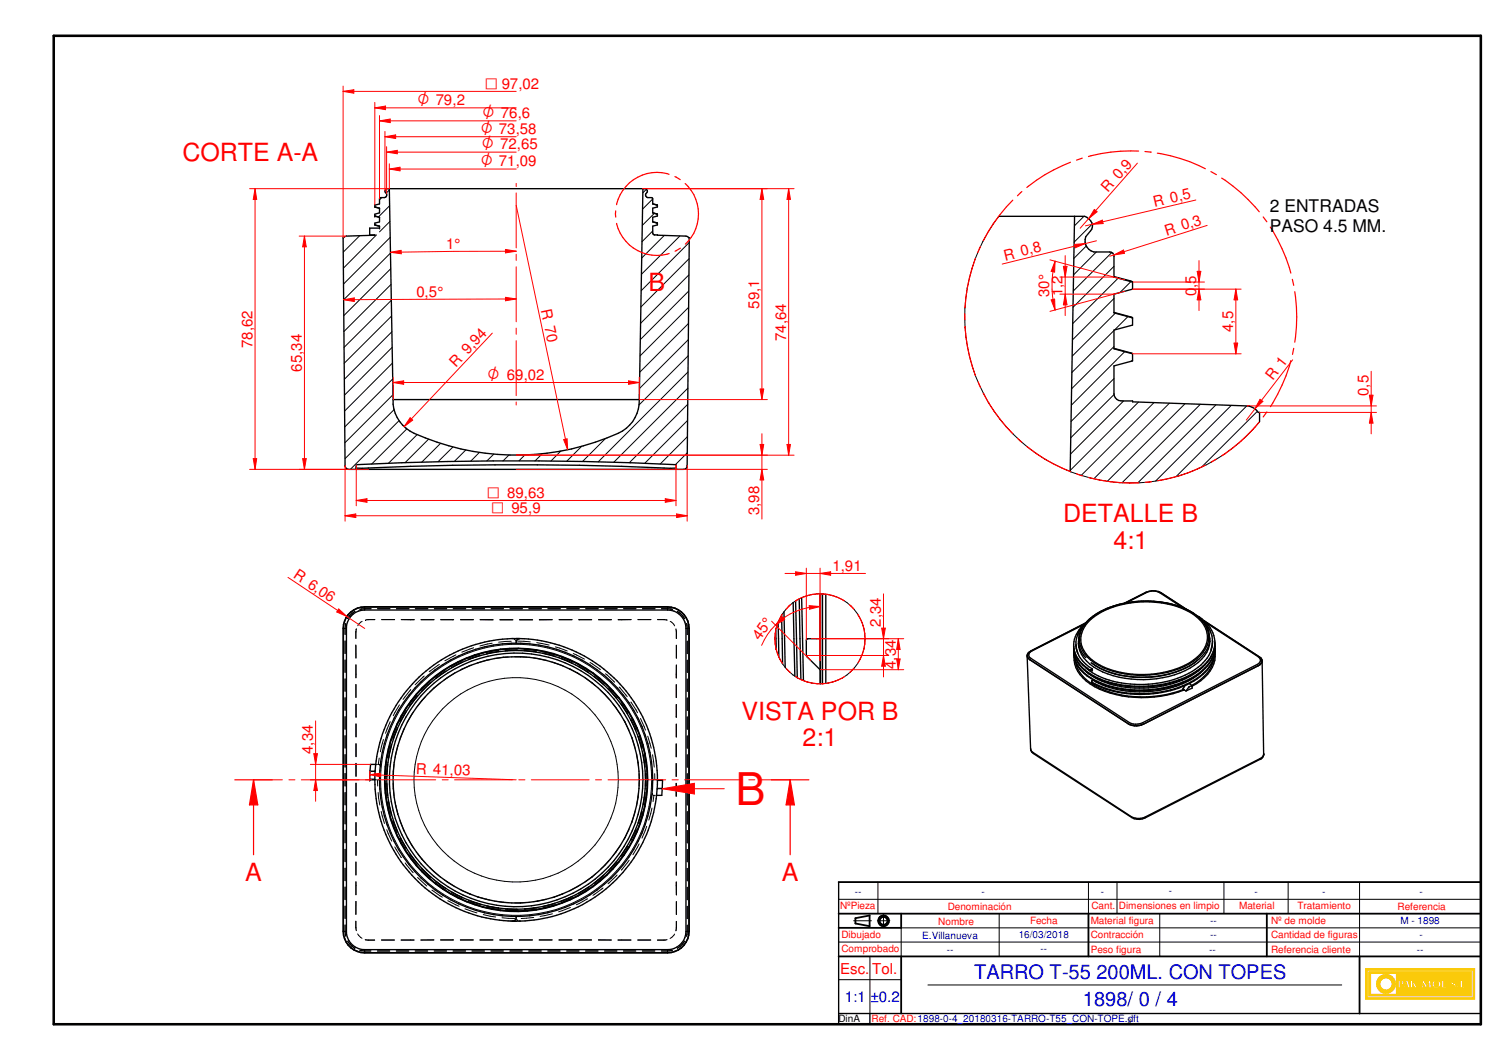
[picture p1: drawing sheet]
<svg xmlns="http://www.w3.org/2000/svg" width="420mm" height="297mm" viewBox="0 0 420 297" stroke-linecap="round" stroke-linejoin="round" font-family="sans-serif">
<path d="M15.1 10h400v277h-400z" fill="none" stroke="#000" stroke-width=".72"/>
<g fill="none" stroke="#000" stroke-width=".51">
<path d="M235.1 256h180M239.8 257.3v1.5M243.7 256.5v3M355.1 256v12M235.1 268h180M235.1 260h17.5M381.1 268v16"/>
<circle cx="247.7" cy="258" r="1.51"/>
<circle cx="247.7" cy="258.1" r="1.12"/>
</g>
<path d="M235.1 247.2v39.8h180v-39.8M235.1 284h180M243.8 284v3" fill="none" stroke="#000" stroke-width=".38"/>
<g fill="none" stroke="#000" stroke-width=".28">
<path d="M235.1 252h180M239.3 258h5M245.9 258h3.5M246.1 247.2v8.8M247.6 256.3v3.5M280.1 256v12M313.1 247.2v8.8M325.1 256v12M343.1 247.2v8.8M361 247.2v8.8M381.1 247.2v20.8M235.1 274.5h17.5"/>
<path d="M235.1 264h180M252.6 260v8M260.1 276h116"/>
</g>
<g fill="#faca0a">
<path d="M382.8 271.4v8.6h30.5v-8.6zM383.2 271.9h29.7v7.7h-29.7z" fill-rule="evenodd"/>
<path d="M383.7 272.3v6.8h28.7v-6.8zM408.2 276.5a.3 .3 0 0 1 .6 0 .3 .3 0 0 1-.6 0zM409.3 274.7h.6v1.9h.8v.2h-1.4zM411 276.4l.3-.1 .1 .4-.4 .1zM384.2 272.8h7.2v5.8h-7.2zM391.9 274.7h.9a.67 .67 0 0 1 .7 .9 .67 .67 0 0 1-1 .4v.8h-.6zM394.1 274.7h.5l.6 2.1h-.6l-.1-.4h-.6l-.2 .4h-.2zM395.3 274.7h.6v1l.8-1h.2l-.5 .7 .8 1.4h-.7l-.4-.9-.2 .9h-.6zM397.3 275.6h.7v.2h-.7zM398.8 274.7h.3l.7 1.4 .8-1.4h.3l.3 2.1h-.7v-1.3l-.7 1.3h-.2l-.7-1.2v1.2h-.5zM401.6 275.2a1.22 1.22 0 0 1 1.8-.3 1.22 1.22 0 0 1 0 1.8 1.22 1.22 0 0 1-1.8-.3l-.2-.4zM404.1 274.7h.6v1.9h.8v.2h-1.4zM406.7 275a.74 .74 0 0 1 .8-.3 .74 .74 0 0 1 .5 .6l-.2 .1a.37 .37 0 0 0-.3-.5 .37 .37 0 0 0-.4 .4l.3 .1a.73 .73 0 0 1 .7 .8 .73 .73 0 0 1-.8 .7 .73 .73 0 0 1-.7-.8h.3a.37 .37 0 0 0 .2 .5 .37 .37 0 0 0 .5-.3l-.2-.2a.75 .75 0 0 1-.7-1.1z" fill-rule="evenodd"/>
</g>
<g fill="none" stroke="#faca0a" stroke-width=".28">
<path d="M391.9 274.7h.9a.6 .6 0 0 1 .7 .5 .6 .6 0 0 1-.6 .7l-.4 .1v.8h-.6zM392.7 276h.1M394.1 274.7h.5l.6 2.1h-.6l-.1-.4h-.6l-.2 .4h-.2zM395.3 274.7h.6v1l.8-1h.2l-.5 .7 .8 1.4h-.7l-.4-.9-.2 .9h-.6zM398.8 274.7h.3l.7 1.4 .8-1.4h.3l.3 2.1h-.7v-1.3l-.7 1.3h-.2l-.7-1.2v1.2h-.5zM406.9 276.3h.1M406.9 276.2v-.1h-.3a.73 .73 0 0 0 .5 .7 .73 .73 0 0 0 .8-.2M406.9 276.3l.1 .3h.3M407.3 276.6h.1M407.4 274.7h.1M407.4 275.4l-.3-.1a.37 .37 0 0 1 .4-.4 .37 .37 0 0 1 .3 .5l.2-.1v-.2a.73 .73 0 0 0-.8-.4 .73 .73 0 0 0-.6 .6l.2 .5 .9 .6M407.4 275.5h.1"/>
<path d="M407.4 275.5a.72 .72 0 0 1 .6 .4 .72 .72 0 0 1-.1 .7M407.7 276.4h.1M407.7 276.4l-.4 .2M407.9 276.6h.1"/>
<circle cx="402.7" cy="275.8" r="1.17"/>
</g>
<path d="M386.4 274.1a2.68 2.68 0 0 1 2.9-.9 2.68 2.68 0 0 1 1.8 2.4h-.9a1.72 1.72 0 0 0-2.6-1.4 1.72 1.72 0 0 0 0 3 1.72 1.72 0 0 0 2.6-1.4h.9a2.66 2.66 0 0 1-3.5 2.4 2.66 2.66 0 0 1-1.2-4.1z" fill-rule="evenodd" fill="#faca0a"/>
<path d="M386.6 273.9a2.68 2.68 0 0 1 2.8-.7 2.68 2.68 0 0 1 1.7 2.4h-.9a1.74 1.74 0 0 0-2.6-1.4 1.74 1.74 0 0 0 0 3 1.74 1.74 0 0 0 2.6-1.4h.9a2.66 2.66 0 0 1-3.7 2.3 2.66 2.66 0 0 1-.8-4.2z" fill="none" stroke="#faca0a" stroke-width=".28"/>
<path d="M392.5 275a.41 .41 0 0 1 .4 .4 .41 .41 0 0 1-.4 .4z" fill-rule="evenodd" fill="#faca0a"/>
<path d="M392.5 275a.41 .41 0 0 1 .4 .4 .41 .41 0 0 1-.4 .4z" fill="none" stroke="#faca0a" stroke-width=".28"/>
<path d="M394.2 275.3l.2 .8h-.5z" fill="#faca0a"/>
<path d="M394.2 275.3l.2 .8h-.5z" fill="none" stroke="#faca0a" stroke-width=".28"/>
<path d="M402.2 275.2a.76 .76 0 0 1 1 .1 .76 .76 0 0 1-.2 1.1 .61 .61 0 0 1-.7 .2 .61 .61 0 0 1-.3-.8z" fill-rule="evenodd" fill="#faca0a"/>
<path d="M382.8 271.4h30.5v8.6h-30.5zM383.2 271.9h29.7v7.7h-29.7zM383.7 272.3h28.7v6.8h-28.7zM384.2 272.8h7.2v5.8h-7.2zM397.3 275.6h.7v.2h-.7zM402.3 275a.79 .79 0 0 1 .9 .8 .79 .79 0 0 1-.9 .8 1.04 1.04 0 0 1 0-1.6zM404.1 274.7h.6v1.9h.8v.2h-1.4zM408.3 276.4a.27 .27 0 0 1 .4 0 .27 .27 0 0 1-.2 .4zM409.3 274.7h.6v1.9h.8v.2h-1.4zM411 276.4l.3-.1 .1 .4-.4 .1z" fill="none" stroke="#faca0a" stroke-width=".28"/>
<path d="M235.1 247.2h180M239.8 258.8l3.9 .7M243.7 256.5l-3.9 .8M252.6 256v4M305.1 256v12M252.6 268v16" fill="none" stroke="#000" stroke-width=".51"/>
<g fill="none" stroke="#000" stroke-width=".28">
<path d="M96.3 176.1h.8M96.7 179.6v3.5M96.8 175.1l-.1 2.7M96.9 174.8l-.1 .3M96.9 174.7l-.1 .4M98 172.6l1.5-1.3zM98 172.6l-.6 .8M99.8 176.9l-.1 2M99.8 176.4v.2M99.9 176.2l-.1 2.7M101.5 174.1l-1.2 1.2M102.2 170.6h1.8"/>
<path d="M102.2 170.1v.8M102.9 173.6l-.1 .1M103.1 173.6h2M103.2 173.7h-.8M104 170.6l-3.1 .2 .4-.2M105.8 170.6h3.5M107 173.6h3.6M111.1 170.6h3.5M116.1 173.6h-3.6l3.6 .1M116.4 170.6h3.5M118 173.6h3.7M118 173.7h3.7"/>
<path d="M121.7 170.6h3.5M123.5 173.6h3.7M123.5 173.7h3.7M127 170.6h3.5M129.1 173.6h3.6M129.1 173.7h3.6M132.3 170.6h3.5M134.6 173.6h3.6M134.6 173.7h3.6M137.7 170.6h3.4M140.1 173.6h3.7M140.1 173.7h3.7"/>
<path d="M142.9 170.6h3.5M143.3 179.7l-3.5 .3M143.8 178.9l.2 .1M144.3 179.2l.3 .3M144.6 179.7l.1 .3M145.1 179.7l3.5 .2M145.5 178.9h.2M145.6 173.6h3.7M145.6 173.7h3.7M145.8 178.9h.3M146.3 179h.1M148.2 170.6h3.6"/>
<path d="M151.2 173.6h3.6M153.6 170.6h3.4M154.8 173.7h-3.6M156.7 173.6h3.6M156.7 173.7h3.6M158.9 170.6h3.4M162.2 173.6h3.7M162.2 173.7h3.7M164.2 170.6h3.5M167.8 173.6h3.6M167.8 173.7h3.6M169.5 170.6h3.5"/>
<path d="M173.3 173.6h3.6l-3.6 .1M174.8 170.6h3.5M178.8 173.6h3.6M180.1 170.6h3.5M184.3 173.6h2M185.4 170.6l3.1 .2M186.1 173.7l.9 .1M186.6 173.7h.2M187.1 170.1v.8M187.9 174.1l.9 .8 .3 .5M189.5 176.2l.1 2.7M189.6 176.7v.1"/>
<path d="M189.6 177v1.9M189.9 171.3l.8 .6 1.2 1.5M192.3 176.1h.8M192.4 174.7l.2 1.4zM192.6 176.1v1.7M192.6 179.7v3.5M96.7 185v3.4M96.7 190.2v3.5M96.7 195.5v3.6M99.7 180.8v3.6M99.7 186.3v3.6M99.7 191.8v3.7"/>
<path d="M99.7 197.4v3.6M99.8 180.8v3.6M99.8 186.3v3.6M99.8 191.8v3.7M99.9 197.4v3.6M112 197.5l-1.8 3.1M113.6 199.1l-1.7 3.1M113.7 199.7l.2-.4-1.7 3.1M115.1 193.3l-2.1 2.7M115.9 199.4l-1.7 3M116.8 194.8l-2.2 2.8M117 195l-2.1 2.8"/>
<path d="M117.1 195l-2.2 2.8M118.9 189.4l-2.5 2.5M119.2 195.3l-2.2 2.7M119.9 192l-1.7 1.6M119.9 192l-1.6 1.7M120.5 191l-2.5 2.4M120.8 191.2l-.9 .8M123 191.6l-2.6 2.4M123.1 186.2l-2.8 2.1M124.8 187.7l-2.9 2.1M125 188l-2.9 2.1 2.9-2M127.4 188.6l-3 2"/>
<path d="M127.8 183.5l-3.1 1.7M129.5 185.2l-3.1 1.6M129.6 185.5l-3.1 1.6M129.7 185.5l-3.1 1.7M131.3 184.8l3.3-1.2-3.3 1.2M132.2 186.4l-3.2 1.4M132.7 181.5l-3.3 1.3M134.5 183.3l-3.3 1.2M137.2 184.9l-3.4 .9M138 180.3l-3.5 .7M139.7 182.2l-3.4 .7M139.7 182.5l-3.4 .8"/>
<path d="M139.7 182.6l-2.4 .4M142.2 182.3l2.9-.1-3.5 .2M142.4 184.1l-3.4 .4M144.2 184l3.5 .1M145.1 181.9l-3.5 .1M146.9 181.9l3.5 .4M146.9 182.3l3.5 .4-3.5-.4M149.5 184.4l3.4 .6M150.4 180.1l3.5 .7M152.1 183l2.4 .6M152.2 182.7l3.4 .9M154.5 183.6l1 .3"/>
<path d="M154.7 185.5l3.2 1.2M155.6 181.3l3.4 1.1M157.2 184.4l3.2 1.4M157.2 184.5l3.2 1.4M157.3 184.1l3.3 1.4M159.6 187.4l3 1.7M160.7 183.1l3.1 1.6M162 186.6l3 1.9M162.2 186.4l3 1.8M164.2 190.1l2.7 2.1M165.4 185.6l2.9 2.1M166.7 189.3l2.7 2.2"/>
<path d="M168.3 193.4l2.4 2.5M169.2 191.8l-2.7-2.3 2.7 2.3M169.7 188.8l2.6 2.4M170.5 193l2.3 2.6M170.7 192.8l2.4 2.6M171.2 193.8l1.6 1.9M171.8 197.3l2.1 2.8M173.6 192.5l2.2 2.7M173.9 197.1l1.9 2.9M173.9 197.1l2 2.8M174.2 196.8l2 3M176.9 196.7l1.8 3"/>
<path d="M189.5 191.9v3.6M189.5 197.4v3.6M189.6 180.8v3.6M189.6 186.4l-.1 3.6M189.6 186.4v3.6M189.6 191.9v3.6M189.6 197.4v3.6M192.6 185v3.5M192.6 190.3v3.5M192.6 195.6v3.5M96.7 200.8v3.5M96.7 206.2v3.4"/>
<path d="M96.7 211.5v3.5M96.7 216.7v3.6M99.7 202.9v3.6M99.7 208.4v3.6M99.7 213.9v3.7M99.7 219.5v3.6M99.9 202.9v3.6M99.9 208.4v3.6M99.9 213.9v3.7M99.9 219.5v3.6M103.6 218.3h1.5M103.7 216.2h1.4"/>
<path d="M103.7 216.1h1.5M105.1 218.5h.4M105.3 214.2h.3M105.8 218.5l.1 1.8M105.8 214.2h.4M106 218.5h.4M106.3 212.4l-.3 1.8M106.3 214.2l.1 .1M106.5 214.5v.1M107.5 207.2l-.9 3.5M108.1 219.5l.2 3.5M108.3 214.1l-.2 3.5"/>
<path d="M108.4 219.5v1.5M108.4 216.1v1.5M108.4 219.5l.1 1.5M108.5 216.1l-.1 1.5M108.6 214.2l-.2 1.9M108.7 214.2l-.2 1.9M109.2 211.2l-.2 1.2M109.3 208.9l-.7 3.4M109.4 202.2l-1.3 3.3M109.7 209l-.8 3.4M110.2 219.5l.2 3.4M110.4 214.2l-.2 3.4"/>
<path d="M111.1 203.8l-1.3 3.3M111.4 204l-1.2 3.2M111.5 204l-1.3 3.3M111.5 209l-.8 3.4M112.4 201.8l-.2 .5M113.4 204l-1.4 3.3M174.8 201.7l1.5 3.1M176.7 201.5l1.5 3.2M176.8 201.5l1.5 3.2M177 206.5l1 3.3M177.1 201.4l1.5 3.2M178.5 211.5l.5 3.5"/>
<path d="M178.8 206.4l1 3.4M178.9 206.4l1 3.3M179.1 216.8v3.5M179.2 206.3l1 3.4M179.5 201.3l1.4 3.3M180.2 211.5l.6 3.5M180.3 211.5l.5 3.5M180.6 211.5l.5 3.4M180.9 216.8v3.5M180.9 216.7v3.6M181.3 216.7v3.6M181.6 206.3l.9 3.4"/>
<path d="M182.9 211.5l.5 3.5M183 218.5h.4M183.5 216.8v1.7M183.8 218.5h.5M184.3 218.7h1.4M189.5 208.4v3.7M189.5 214v3.6M189.5 219.5v3.6M189.5 202.9v3.6M189.6 202.9v3.6M189.6 208.4v3.7M189.6 214v3.6"/>
<path d="M189.6 219.5v3.6M192.6 200.9v3.5M192.6 206.2v3.5M192.6 211.5v3.5M192.6 216.8v3.5M96.7 222.1v3.5M96.7 227.4v3.5M96.7 232.7v3.5M96.7 238v3.5M99.7 225v3.6M99.7 230.5v3.6M99.7 236.1v3.6"/>
<path d="M99.9 225v3.6M99.9 230.5v3.6M99.9 236.1v3.6M106 222.1l.5 3.5M106.8 227.4l1 3.4M108.4 232.5l1.4 3.2M108.4 221l.2 1.9M108.5 221l.2 1.9M108.6 224.8l.7 3.4M108.9 224.7l.7 3.4M109 224.7l.7 3.4M109.9 230l1.2 3.3"/>
<path d="M110.2 229.9l1.2 3.2M110.2 229.9l1.3 3.2M110.6 237.3l1.9 3M110.7 224.7l.8 3.3M111.9 234.9l1.7 3.1M112.1 229.8l1.3 3.2M112.2 234.8l.2 .4M112.3 234.7l1.6 3.1M113.7 237.4l.3 .4M114.2 234.7l1.7 3M114.6 239.5l2.2 2.8M114.9 239.4l2.1 2.7"/>
<path d="M115 239.3l2.1 2.8M117 239.1l2.2 2.7M173.9 236.9l-2 2.9M175.8 237l-1.9 2.9M175.9 237.1l-1.9 2.9M176.2 237.2l-2 3M176.3 232.2l-1.5 3.2M178 233l-1.3 2.5M178 233l-1.2 2.5M178 227.2l-1 3.4M178.2 232.3l-.2 .7M178.3 232.3l-.3 .7"/>
<path d="M178.6 232.5l-1.5 3.1M178.8 230.6l1.1-3.3-1 3.3M179 222l-.5 3.5M179.1 236.5l-1.7 3M180.2 227.4l-1 3.4M180.8 222l-.6 3.5M180.8 222.1l-.5 3.4M181.1 222.1l-.5 3.5M181.3 231.6l-1.4 3.3M182.7 226.4l-.8 3.4M182.8 222.5v.1M183 222.8h.1"/>
<path d="M183.2 222.9h.3M183.3 222.9l-.3 1.7M183.8 222.9h.3M184.2 220.9h1.4M184.2 221h1.4M189.5 225v3.7M189.5 230.5v3.7M189.5 236.1v3.6M189.6 225v3.7M189.6 230.5v3.7M189.6 236.1v3.6M192.6 222.1v3.5"/>
<path d="M192.6 227.4v3.5M192.6 232.7v3.5M192.6 238v3.5M96.7 259.2l.2 3.1M96.7 243.3v3.5M96.7 248.6v3.5M96.7 253.9v3.5M99.7 241.6v3.6M99.7 247.1v3.6M99.7 252.6v3.6M99.7 258.1l.1 2M99.8 258.1l.1 2.7"/>
<path d="M99.8 241.6v3.6M99.8 247.1v3.6M99.8 252.6v3.6M113.6 241.8l2.2 2.8M117 245.9l2.6 2.4M118 243.7l2.6 2.4M118.3 243.5l1.6 1.5M119.9 245.1l.9 .8M119.9 245l.9 .8M120.5 243.1l2.6 2.3M121.1 249.4l2.9 2M122 247.3l2.8 2"/>
<path d="M122.2 247l2.8 2M124.5 246.5l2.9 1.9M125.5 252.4l3.2 1.6M126.4 250.3l3.1 1.6M128 250.7l-1.4-.7 3.1 1.5M129 249.3l3.2 1.4M130.3 254.7l3.4 1.1M131.2 252.6l3.3 1.1M131.3 252.3l3.4 1.1M133.9 251.3l3.3 .9M135.5 256.3l3.4 .7M136.3 254.2l3.5 .6"/>
<path d="M136.4 253.8l.9 .3M137.3 254l2.5 .5M139 252.6l3.5 .3M139.7 254.5h.1M140.7 257.2l3.6 .2M141.6 255.1l3.5 .1M141.6 254.7l3.5 .1M142.9 258.1h.2M143.2 258.1h.3M143.7 258.1h.1M144.7 257.1v.2M144.8 257.6l.3 .3"/>
<path d="M145.4 258.1h.1M146.9 254.7l3.5-.3-3.5 .4M147.7 252.9l-3.4 .1M149.6 257.1l-3.5 .3M150.4 254.7l-3.5 .4M153 252.1l-3.4 .6M154.8 256.1l-3.4 .7M155.5 253.1l-3.3 .9M155.6 253.2l-3.4 .9M155.6 253.5l-3.3 .9M158 250.4l-3.3 1.1M159.9 254.3l-3.3 1.2"/>
<path d="M160.5 251.2l-3.2 1.4M160.5 251.2l-3.2 1.3M160.6 251.5l-3.2 1.4M162.7 247.9l-3.1 1.7M163.6 249.6l-1.5 .8M164.7 251.9l-3.2 1.6M165 248.5l-1.5 1M165.1 248.6l-1.5 1M165.3 248.8l-3 1.9M166.5 247.5l2.7-2.2zM167 244.9l-2.8 2.1M169 248.8l-2.8 2.1"/>
<path d="M169.4 245.5l-2.7 2.3M170.7 241.2l-2.4 2.5M172.9 241.4l-2.4 2.6zM173 245.2l-2.6 2.4M173.1 241.6l-2.3 2.7M176.3 241l-2.1 2.8M189.5 241.6v3.6M189.5 247.1l.1 3.7M189.6 258.2l-.2 2.7M189.6 252.6v3.7M189.6 258.2v2M189.6 241.6v3.6"/>
<path d="M189.6 247.1v3.7M192.6 243.3v3.5M192.6 248.6v3.5M192.6 254v3.4M192.6 259.2v1.8M305.1 247.2v8.8M96.3 261h.8M97.4 263.7l.6 .8M98 264.5l1.5 1.2M98 264.5l1.5 1.3M99.8 260.3v.1M100.2 261.7l1.3 1.2"/>
<path d="M100.9 266.3l.4 .1M101.3 266.4l2.7 .1M102.2 266.1v.9M102.4 263.3l.8 .1M102.5 263.4h.2M103 263.4h2M105.8 266.5h3.5M106.9 263.4h3.7M111.1 266.5h3.5M112.4 263.4h3.7M116.4 266.5h3.5M118 263.4h3.6"/>
<path d="M121.6 263.4h-3.6M121.7 266.5h3.5M123.5 263.4h3.6M127 266.5h3.5M129 263.4h3.7M132.3 266.5h3.5M134.5 263.4h3.7M137.6 266.5h3.5M140.1 263.4h3.6M142.9 266.5h3.5M145.6 263.4h3.7M148.2 266.5h3.5"/>
<path d="M151.1 263.4h3.7M153.5 266.5h3.5M156.7 263.4h3.6M158.8 266.5h3.5M162.2 263.4h3.6M164.1 266.5h3.5M167.7 263.4h3.7M169.4 266.5h3.5M173.2 263.4h3.7M174.7 266.5h3.5M178.8 263.4h3.6M180 266.5h3.5"/>
<path d="M184.3 263.4h1.9M186.4 263.4h.2M187 263.3l-.9 .1M187.1 266.1v.9M188.5 266.3l-3.1 .2M189.1 261.7l-1.3 1.3M189.6 260.5l-.1 .2M191.3 264.5l-1.4 1.3M191.3 264.5l-.6 .7M191.9 263.7l-.6 .8M192.3 261h.8M192.6 261l-.2 1.4z"/>
<path d="M243.8 268v16M252.6 260h162.5"/>
<circle cx="144.7" cy="218.5" r="28.6"/>
<circle cx="144.7" cy="218.5" r="38"/>
<circle cx="144.7" cy="218.5" r="36.8"/>
</g>
<g fill="none" stroke="#000" stroke-width=".38">
<path d="M97.6 172.2a6.4 6.4 0 0 1 4.6-2.2h84.9a6.2 6.2 0 0 1 6.1 6.1v84.9a6.1 6.1 0 0 1-6.1 6h-84.9a6 6 0 0 1-6-6v-84.9a6.4 6.4 0 0 1 1.4-3.9zM97.7 172.3a6.2 6.2 0 0 1 4.5-2.2h84.9a5.9 5.9 0 0 1 6 6v84.9a6 6 0 0 1-6 6h-84.9a6 6 0 0 1-5.9-6v-84.9a6.2 6.2 0 0 1 1.4-3.8zM98.3 172.8a5 5 0 0 1 3.9-1.9h84.9a5.1 5.1 0 0 1 5.2 5.2v84.9a5.2 5.2 0 0 1-5.2 5.1h-84.9a5.1 5.1 0 0 1-5.1-5.1v-84.9a5.2 5.2 0 0 1 1.2-3.3zM145.7 178.9a1.06 1.06 0 0 0-1 1.4M145.7 178.9a39.6 39.6 0 0 1 38.6 40.4 39.6 39.6 0 0 1-40.1 38.8M145.7 178.9a39.6 39.6 0 0 0-40.6 39.6M170 191.9a36.8 36.8 0 0 0-60.2 14.7 36.8 36.8 0 0 0 38.7 48.5 36.8 36.8 0 0 0 27.7-55.5 36.9 36.9 0 0 0-53.5-10.6 36.9 36.9 0 0 0-5.4 54.3 36.9 36.9 0 0 0 54.5 .2 36.8 36.8 0 0 0 0-49.9M103.6 218.5h1.5M105.1 218.5a39.6 39.6 0 0 0 38.5 39.6M105.3 214.2h-1.4l-.3 4.3M184.3 218.5h1.4l-.1 2.5-.1 1.9h-1.4M143.6 258.1h.6"/>
<path d="M143.8 258.1h.4M144.7 256.8a1.06 1.06 0 0 1-1.1 1.3M145.5 258.1h.2"/>
<circle cx="144.7" cy="218.6" r="38.3"/>
<circle cx="144.7" cy="218.5" r="35.5"/>
<circle cx="144.7" cy="218.5" r="34.5"/>
<circle cx="144.7" cy="218.6" r="36.2"/>
</g>
<circle cx="103.6" cy="218.5" r=".19" fill="#000"/>
<g fill="none" stroke="#f00" stroke-width=".28">
<path d="M71.1 218.5h8.1M81 218.5h1.7M84.4 218.5h16.3M102.4 218.5h1.7M105.9 218.5h16.2M123.9 218.5h1.7M127.4 218.5h16.2M145.4 218.5h1.7M148.9 218.5h16.2M166.9 218.5h1.7M170.4 218.5h16.2M188.4 218.5h1.7"/>
<path d="M191.9 218.5h16.2M209.9 218.5h1.7M213.4 218.5h8.1"/>
</g>
<path d="M76.3 218.5h-5.2v21M216.2 218.5h5.3" fill="none" stroke="#f00" stroke-width=".34"/>
<path d="M71.1 218.5l1.2 7.1h-2.4z" fill="#f00"/>
<path d="M71.1 218.5l1.2 7.1h-2.4zM221.5 218.5v21" fill="none" stroke="#f00" stroke-width=".34"/>
<path d="M221.5 218.5l1.2 7.1h-2.4z" fill="#f00"/>
<path d="M65.8 218.5h5.3M221.5 218.5l1.2 7.1h-2.4zM221.5 218.5h5.2" fill="none" stroke="#f00" stroke-width=".34"/>
<g fill="none" stroke="#000" stroke-width=".28">
<path d="M107 55.4l-.6 .6M109.1 53.3l-.9 .8M109.2 57.7l-3.1 3.1M181.2 53l-1 1M183 55.8l-2.9 2.8M183.4 59.8l-3.4 3.4M100.8 66l-4.6 4.7M105.5 65.8l-9.2 9.3M109.3 62.1l-2.9 2.9M109.4 66.5l-13.1 13.1M109.5 70.9l-13.2 13.1M109.5 75.3l-13.2 13.2"/>
<path d="M109.6 79.7l-13.2 13.2M183 64.7l-3.1 3M186.2 66l-6.3 6.3M190.6 66.1l-10.8 10.8M193.1 77l-13.5 13.6M193.1 72.5l-13.4 13.5M193.2 68l-13.5 13.4M109.7 84.2l-13.3 13.2M109.8 88.6l-13.3 13.2M109.8 93l-13.3 13.3M109.9 97.4l-13.3 13.3M192.9 99.7l-13.8 13.8"/>
<path d="M192.9 95.2l-13.7 13.7M193 90.6l-13.7 13.7M193 81.6l-13.5 13.6M193 86.1l-13.6 13.6M110 101.8l-13.4 13.4M110.1 106.2l-13.5 13.4M110.1 110.6l-13.4 13.5M110.5 114.8l-13.8 13.7M111.9 117.9l-13.7 13.6M192.7 117.8l-12 12M192.8 113.3l-16.4 16.4M192.8 108.8l-20.8 20.7"/>
<path d="M192.9 104.2l-25.2 25.2M114 120.2l-9.8 9.8M116.9 121.8l-8 8M120.1 123.1l-6.6 6.6M123.5 124.2l-5.3 5.3M126.9 125.3l-4.1 4.1M130.6 126.1l-3.2 3.2M134.4 126.7l-2.5 2.5M138.4 127.3l-1.9 1.9M142.7 127.5l-1.7 1.7M147.1 127.5l-1.6 1.6M152 127.1l-2 2.1"/>
<path d="M157.2 126.4l-2.8 2.8M163.1 125.1l-4.2 4.1M169.7 122.9l-6.4 6.4M192.6 126.9l-3.3 3.3M192.7 122.3l-7.7 7.7"/>
</g>
<g fill="none" stroke="#000" stroke-width=".38">
<path d="M105.1 58v-.5l1.3-.4 .1-1.6 1.3-.1a.77 .77 0 0 0 .6-1.1l-.4-.4a.72 .72 0 0 1 .4-1h72.5a.71 .71 0 0 1 .4 1l-.3 .4a.78 .78 0 0 0 .6 1.1l1.3 .1 .1 1.6 1.3 .4v.5l-1.3 .3v1.3M105.1 58l1.3 .4M105.1 58l1.3 .3v1.3l-1.3 .4v.5l1.3 .4M109.1 52.9l1.1 59.1M180.2 52.9l-1 59.1M183 57.1l1.2 .3M183 59.6l1.2 .4M183 59.6l1.3 .4v.5l-1.3 .4v1.3M105.1 63l1.3 .4M105.1 63l1.3 .4v.7M105.1 60.5l1.3 .4M106.4 60.9v1.3l-1.3 .3v.5"/>
<path d="M183 62.2l1.3 .3v.5l-1.3 .4v1.9l.2 .4 9.1 .5 .9 .4-.6 63.8a.95 .95 0 0 1-1 1.1h-93.9a1.02 1.02 0 0 1-1-1.1l-.5-63.8 .9-.4 8-.3-1.5-.1v-1.9h2.8M183 62.1l1.2 .4M110.2 112h69M110.2 112a9.9 9.9 0 0 0 5.8 9.4 69.6 69.6 0 0 0 58.5-.6 10.1 10.1 0 0 0 4.7-8.8M99.7 131.5l.2-1.3a929.7 929.7 0 0 1 89.6 0l.1 1.3M99.8 131.1l1.7 .1a939.9 939.9 0 0 1 86.4 0l1.7-.1"/>
</g>
<g fill="#000">
<circle cx="184.2" cy="57.4" r=".19"/>
<circle cx="184.2" cy="60" r=".19"/>
<circle cx="105.1" cy="60.5" r=".19"/>
<circle cx="184.2" cy="62.5" r=".19"/>
</g>
<path d="M109.1 45.9v7M109.1 47.4l3-.5v1zM144.7 51.4v.9M144.7 54.1v15.4M144.7 71.2v1.8M144.7 74.8v15.4M144.7 91.9v1.8M144.7 95.5v15.4M144.7 112.6v.9" fill="none" stroke="#f00" stroke-width=".28"/>
<path d="M109.1 47.4l3-.5v1z" fill="#f00"/>
<path d="M108.4 41.1v13.2M108.4 42.6l3-.5v1zM109.1 47.4h35.6" fill="none" stroke="#f00" stroke-width=".28"/>
<path d="M108.4 42.6l3-.5v1z" fill="#f00"/>
<path d="M107.9 36.8v16.8M107.9 38.3l3-.5v1zM108.4 42.6h36.3" fill="none" stroke="#f00" stroke-width=".28"/>
<path d="M107.9 38.3l3-.5v1z" fill="#f00"/>
<path d="M106.4 32.4v23.3M106.4 33.9l3-.5v1zM107.9 38.3h36.8" fill="none" stroke="#f00" stroke-width=".28"/>
<path d="M106.4 33.9l3-.5v1z" fill="#f00"/>
<path d="M105.1 28.7v28.8M105.1 30.2l3-.5v1zM106.4 33.9h38.3" fill="none" stroke="#f00" stroke-width=".28"/>
<path d="M105.1 30.2l3-.5v1z" fill="#f00"/>
<path d="M96.2 24.1v42.5M96.2 25.6l3-.5v1zM105.1 30.2h39.6" fill="none" stroke="#f00" stroke-width=".28"/>
<path d="M96.2 25.6l3-.5v1z" fill="#f00"/>
<path d="M96.2 25.6h48.5M141.7 69.9l3 .5-3 .5z" fill="none" stroke="#f00" stroke-width=".28"/>
<path d="M141.7 69.9l3 .5-3 .5z" fill="#f00"/>
<path d="M109.4 70.7l3-.6 .1 1z" fill="none" stroke="#f00" stroke-width=".28"/>
<path d="M109.4 70.7l3-.6 .1 1z" fill="#f00"/>
<path d="M144.7 70.4l-35.3 .3M141.7 83.3l3 .5-3 .5z" fill="none" stroke="#f00" stroke-width=".28"/>
<path d="M141.7 83.3l3 .5-3 .5z" fill="#f00"/>
<path d="M96.3 84l3-.5v1z" fill="none" stroke="#f00" stroke-width=".28"/>
<path d="M96.3 84l3-.5v1z" fill="#f00"/>
<path d="M70 52.9h39.1M144.7 83.8l-48.4 .2M70 131.5h27.7M71 128.5h1l-.5 3z" fill="none" stroke="#f00" stroke-width=".28"/>
<path d="M71 128.5h1l-.5 3z" fill="#f00"/>
<path d="M71.5 52.9l.5 3h-1z" fill="none" stroke="#f00" stroke-width=".28"/>
<path d="M71.5 52.9l.5 3h-1z" fill="#f00"/>
<path d="M71.5 52.9v78.6M83.9 66.2h13.2M83.9 131.5h19.3M84.8 128.5h1l-.5 3z" fill="none" stroke="#f00" stroke-width=".28"/>
<path d="M84.8 128.5h1l-.5 3z" fill="#f00"/>
<path d="M85.3 66.2l.5 3h-1z" fill="none" stroke="#f00" stroke-width=".28"/>
<path d="M85.3 66.2l.5 3h-1z" fill="#f00"/>
<path d="M85.3 66.2v65.3M110.2 105.7v6.3M110.2 107.2l2.9-.5v1zM179.2 105.7v6.3" fill="none" stroke="#f00" stroke-width=".28"/>
<path d="M110.2 107.2l2.9-.5v1z" fill="#f00"/>
<path d="M176.2 106.7l3 .5-3 .5z" fill="none" stroke="#f00" stroke-width=".28"/>
<path d="M176.2 106.7l3 .5-3 .5z" fill="#f00"/>
<path d="M138 93.3l-24.7 26.2M110.2 107.2h69M115 117.1l.7 .6-2.4 1.8z" fill="none" stroke="#f00" stroke-width=".28"/>
<path d="M115 117.1l.7 .6-2.4 1.8z" fill="#f00"/>
<path d="M144.7 57.5l14.4 68.5M158 123.2l1-.2 .1 3z" fill="none" stroke="#f00" stroke-width=".28"/>
<path d="M158 123.2l1-.2 .1 3z" fill="#f00"/>
<path d="M180.2 52.9h34.9M213.6 52.9l.5 3h-1zM179.2 112h35.9" fill="none" stroke="#f00" stroke-width=".28"/>
<path d="M213.6 52.9l.5 3h-1z" fill="#f00"/>
<path d="M213.1 109h1l-.5 3z" fill="none" stroke="#f00" stroke-width=".28"/>
<path d="M213.1 109h1l-.5 3z" fill="#f00"/>
<path d="M180.2 52.9h42.4M213.6 52.9v59.1M221.1 52.9l.5 3h-1zM144.7 127.6h77.9" fill="none" stroke="#f00" stroke-width=".28"/>
<path d="M221.1 52.9l.5 3h-1z" fill="#f00"/>
<path d="M220.6 124.5h1l-.5 3.1z" fill="none" stroke="#f00" stroke-width=".28"/>
<path d="M220.6 124.5h1l-.5 3.1z" fill="#f00"/>
<path d="M221.1 52.9v74.7M96.7 130.4v15.6M192.6 130.4v15.6M96.7 144.5l3-.5v1z" fill="none" stroke="#f00" stroke-width=".28"/>
<path d="M96.7 144.5l3-.5v1z" fill="#f00"/>
<path d="M189.6 144l3 .5-3 .5z" fill="none" stroke="#f00" stroke-width=".28"/>
<path d="M189.6 144l3 .5-3 .5z" fill="#f00"/>
<path d="M99.9 130.2v11.5M189.5 130.2v11.5M96.7 144.5h95.9M99.9 140.3l3-.6v1.1z" fill="none" stroke="#f00" stroke-width=".28"/>
<path d="M99.9 140.3l3-.6v1.1z" fill="#f00"/>
<path d="M186.5 139.7l3 .6-3 .5z" fill="none" stroke="#f00" stroke-width=".28"/>
<path d="M186.5 139.7l3 .6-3 .5z" fill="#f00"/>
<path d="M144.7 131.5h70.4M144.7 127.6h70.4M213.6 131.5l.5 3h-1zM99.9 140.3h89.6" fill="none" stroke="#f00" stroke-width=".28"/>
<path d="M213.6 131.5l.5 3h-1z" fill="#f00"/>
<path d="M213.1 124.5h1l-.5 3.1z" fill="none" stroke="#f00" stroke-width=".28"/>
<path d="M213.1 124.5h1l-.5 3.1z" fill="#f00"/>
<path d="M213.6 121.5v24M80.7 161.8l21.5 14.3M94.9 170.6l2.3 2.1-2.8-1.2z" fill="none" stroke="#f00" stroke-width=".28"/>
<path d="M94.9 170.6l2.3 2.1-2.8-1.2z" fill="#f00"/>
<path d="M87 218.5h16.6M87 214.2h16.9M88.5 218.5l.5 3h-1z" fill="none" stroke="#f00" stroke-width=".28"/>
<path d="M88.5 218.5l.5 3h-1z" fill="#f00"/>
<path d="M88 211.2h1l-.5 3z" fill="none" stroke="#f00" stroke-width=".28"/>
<path d="M88 211.2h1l-.5 3z" fill="#f00"/>
<path d="M88.5 202v22.5M103.7 217.1l41 1.4M103.7 217.1l3-.4-.1 1zM103.7 216.1l-.1 2.5" fill="none" stroke="#f00" stroke-width=".28"/>
<path d="M103.7 217.1l3-.4-.1 1z" fill="#f00"/>
<g fill="none" stroke="#f00" stroke-width=".34">
<path d="M172.6 59.1v1.7M187.5 48.9a11.6 11.6 0 0 0-14.7 8.5M189.2 49.5l1.5 .8M192.1 51.4a11.6 11.6 0 0 1 0 17M283.9 56.1a45.1 45.1 0 0 0-8.3 11.4M286.4 53.7l-1.2 1.2M300 45.5a44.2 44.2 0 0 0-12.2 7M303.3 44.3l-1.6 .6M319.1 42.3a45.6 45.6 0 0 0-14 1.6M320.9 42.5l1.8 .1M324.4 42.9a44.7 44.7 0 0 1 13.5 4.4M339.4 48.1l1.5 .8"/>
<path d="M342.4 49.9a44.9 44.9 0 0 1 10.6 9.5M172.8 62.6a11.6 11.6 0 0 0 14.8 8.4M190.7 69.6l-1.5 .8M273.4 72.3a46.2 46.2 0 0 0-2.9 13.9M274.8 69.1l-.7 1.6M354.1 60.8l1 1.3M356.1 63.6a47.1 47.1 0 0 1 5.7 12.9M362.2 78.3l.4 1.7M270.4 88l.1 1.7M270.5 91.5v.1a47.3 47.3 0 0 0 2.9 13.7M362.6 97.6l-.3 1.7M362.9 81.7a45.7 45.7 0 0 1 0 14.2"/>
<path d="M274.1 107l.7 1.5M275.6 110.2a46 46 0 0 0 8.3 11.4M353 118.2a44.9 44.9 0 0 1-10.5 9.5M355.1 115.4l-1 1.4M361.8 101a47.2 47.2 0 0 1-5.7 13M285.2 122.8l1.3 1.2M287.9 125.1a44 44 0 0 0 12.2 7.1M301.8 132.8l1.6 .5M305.1 133.8a47.2 47.2 0 0 0 14.1 1.5M322.7 135l-1.7 .2M337.9 130.3a42.6 42.6 0 0 1-13.5 4.4M340.9 128.7l-1.4 .8"/>
</g>
<g fill="none" stroke="#000" stroke-width=".28">
<path d="M279.9 60.6a46.5 46.5 0 0 0 8.3 64.8 46.5 46.5 0 0 0 64.8-7.2M303.8 60.6l-2.7 2.7M304.5 68.9l-3.5 3.5M306.1 62.8l-5 5.1M307.3 70.6l-6.4 6.4M311.6 70.8l-10.7 10.7M312.2 74.6l-11.4 11.5M313.4 77.9l-12.7 12.8M317 78.9l-3.1 3.1M312.2 83.7l-11.6 11.5M312.2 92.6l-11.8 11.8M312.2 97.1l-11.9 11.9"/>
<path d="M312.6 87.8l-12.1 12M315.2 98.6l-14.9 14.9M316.1 88.7l-3.7 3.8M312.2 106.1l-12 12M312.3 110.5l-12.2 12.2M314.9 112.4l-14.9 14.9M317.4 100.9l-.3 .4M319.1 112.7l-19.1 19.1M323.5 112.8l-20.4 20.4M327.8 113l-21.2 21.2M332.1 113.2l-21.7 21.7M336.5 113.3l-22 22"/>
<path d="M340.8 113.5l-21.9 21.8M345.1 113.6l-21.2 21.2M349.5 113.7l-19.9 19.9M352.4 115.3l-15.6 15.6"/>
</g>
<path d="M279.9 60.6h24.1a2.61 2.61 0 0 1 1.7 4.1l-1.4 1.6a3.2 3.2 0 0 0 2.3 4.3h4.5a1.16 1.16 0 0 1 1.1 1.2v5.8l5.2 1.4M301.2 60.6l-1.2 71.5M312.2 77.5l4.7 1.2 .5 .3M317.4 79v2l-5.2 1.4v5.3l5.2 1.4v2l-5.2 1.4v5.2l5.2 1.4M312.2 97.6l5.2 1.5M312.2 87.5l5.2 1.5M317.4 99.1v2l-5.2 1.4v7.8a2.08 2.08 0 0 0 2.4 2.1l34.8 1.3a4 4 0 0 1 3.3 1.9h.3v2.6" fill="none" stroke="#000" stroke-width=".38"/>
<circle cx="317.4" cy="89" r=".19" fill="#000"/>
<path d="M306.7 58.7l.8 .7-2.3 1.9zM318.8 45.7l-16 18.3" fill="none" stroke="#f00" stroke-width=".28"/>
<path d="M306.7 58.7l.8 .7-2.3 1.9z" fill="#f00"/>
<path d="M301.2 68.5l3-.3-2.8 1.2zM307.3 67.5l-26.4 6.5" fill="none" stroke="#f00" stroke-width=".28"/>
<path d="M301.2 68.5l3-.3-2.8 1.2z" fill="#f00"/>
<path d="M335.2 56l-31 7.3M306.2 62.9l2.8-1.2 .2 1z" fill="none" stroke="#f00" stroke-width=".28"/>
<path d="M306.2 62.9l2.8-1.2 .2 1z" fill="#f00"/>
<path d="M312.2 71.5l2.7-1.4 .3 .9zM338.4 63.2l-27.3 8.6" fill="none" stroke="#f00" stroke-width=".28"/>
<path d="M312.2 71.5l2.7-1.4 .3 .9z" fill="#f00"/>
<path d="M317.4 79h20.2M317.4 81h20.2M336.1 81l.5 3h-1z" fill="none" stroke="#f00" stroke-width=".28"/>
<path d="M336.1 81l.5 3h-1z" fill="#f00"/>
<path d="M335.6 76h1l-.5 3z" fill="none" stroke="#f00" stroke-width=".28"/>
<path d="M335.6 76h1l-.5 3z" fill="#f00"/>
<path d="M294.3 72.8l20.9 5.6M295.7 73.2l-.1 3-1-.2zM336.1 73v14M315.2 81.6l-20.9 5.6" fill="none" stroke="#f00" stroke-width=".28"/>
<path d="M295.7 73.2l-.1 3-1-.2z" fill="#f00"/>
<path d="M294.6 84l1-.2 .1 3.1z" fill="none" stroke="#f00" stroke-width=".28"/>
<path d="M294.6 84l1-.2 .1 3.1z" fill="#f00"/>
<path d="M295.7 73.2a27.5 27.5 0 0 0 0 13.7M297.1 77.6h15.1M297.1 82.4h15.1M298.6 82.4l.5 3h-1z" fill="none" stroke="#f00" stroke-width=".28"/>
<path d="M298.6 82.4l.5 3h-1z" fill="#f00"/>
<path d="M298.1 74.6h1l-.5 3z" fill="none" stroke="#f00" stroke-width=".28"/>
<path d="M298.1 74.6h1l-.5 3z" fill="#f00"/>
<path d="M298.6 71.6v16.8M317.4 81h30.5M317.4 99.1h30.5M346.4 81l.5 3h-1z" fill="none" stroke="#f00" stroke-width=".28"/>
<path d="M346.4 81l.5 3h-1z" fill="#f00"/>
<path d="M345.9 96.1h1l-.5 3z" fill="none" stroke="#f00" stroke-width=".28"/>
<path d="M345.9 96.1h1l-.5 3z" fill="#f00"/>
<path d="M346.4 81v18.1M349.4 113.7h36.4M353 115.6h32.8M383.8 110.7h1l-.5 3z" fill="none" stroke="#f00" stroke-width=".28"/>
<path d="M383.8 110.7h1l-.5 3z" fill="#f00"/>
<path d="M384.3 115.6l.5 3h-1z" fill="none" stroke="#f00" stroke-width=".28"/>
<path d="M384.3 115.6l.5 3h-1z" fill="#f00"/>
<path d="M353.2 111.9l.8 .6-2.3 2.1zM362.3 100.8l-13 16.9M384.3 104.1v17.5" fill="none" stroke="#f00" stroke-width=".28"/>
<path d="M353.2 111.9l.8 .6-2.3 2.1z" fill="#f00"/>
<g fill="none" stroke="#000" stroke-width=".38">
<path d="M217.5 176.6l.1 5.4M218.1 174.4l.2 9.7M219.1 172.4l.3 13.7M219.7 171.4l.4 15.6M222.3 168.9l.5 20.5M223 168.4l.5 21.5M224 167.8l.5 22.6M224.7 167.5l.5 23.2M229.9 179h-3.5l-.4 .4 .1 4.6 3.8 3.7M229.9 166.4v25.2M230 166.4v25.2M230.5 166.4v25.2"/>
<path d="M231.5 166.5v25M302.1 177.8a6.4 6.4 0 0 0 0 5.2M302.5 177.8a6.9 6.9 0 0 0 1.8 6.5M303.9 175l-.8 .9-1 1.9M304 175l-1.2 1.8-.3 1M304.2 174.8l-.3 .2M304.2 174.7a8.2 8.2 0 0 0-3.3 6.5M304.2 174.7l-.2 .2M304.2 174.6l-15.9 8.3a1.17 1.17 0 0 0 .4 1.9M304.3 174.6l-15.3 7.8a1.6 1.6 0 0 0-1.1 1.4M304.9 174.5a23.2 23.2 0 0 1 17.2-5.8 20.9 20.9 0 0 1 14.1 4.9 6.7 6.7 0 0 1-.6 10.5 24.2 24.2 0 0 1-16.4 4.9 21.2 21.2 0 0 1-14.1-4.9 6.6 6.6 0 0 1-.2-9.6zM313.1 169.5a18.4 18.4 0 0 0-8.9 5.2"/>
<path d="M315.7 168.9l6.3-3.1a3.9 3.9 0 0 1 3.1 .3l6.4 4.2M316.5 168.8a21.9 21.9 0 0 0-12 5.7 6.8 6.8 0 0 0 1.2 10.5 23.8 23.8 0 0 0 16.6 4.1 22.2 22.2 0 0 0 14.2-5.4 6.8 6.8 0 0 0-.3-10.6 16.7 16.7 0 0 0-6.2-3.3M316.5 168.8l-3.3 .7M316.5 168.8l3.6-.4a29.7 29.7 0 0 1 7.5 .7l2.4 .7M321.3 165.9l-6.1 3.1 6.1-3a4.3 4.3 0 0 1 4.1 .1l7 4.6M323.5 168.5h-3.6l-3.4 .3M323.7 168.5l.4 .1M324.6 168.6l.4 .1M324.7 165.7l7.9 5.1M325.2 168.7l4.8 1.1M330 169.8l1.5 .5M331.5 170.3l1.1 .5"/>
<path d="M332.6 170.8l1.8 .9 2.8 2.4M335.6 172.6l1.9 1.3M337 173.9l1.4 1.5 .8 1.5M337.2 174.1a7.2 7.2 0 0 1-1.1 10.6 26.2 26.2 0 0 1-20.2 4.8 25 25 0 0 1-6.3-1.7M337.5 173.9l15.5 10.2 .7 .7M337.5 173.9l.6 .7M337.6 174.1l15.4 10 .6 .7M338.1 174.6l14.6 9.5a1.14 1.14 0 0 1 .6 1.1 1.14 1.14 0 0 1-.9 1l-32.2 16.4-1.2 .3a3.4 3.4 0 0 1-2.4-.4l-27.6-18a1.11 1.11 0 0 1-.6-1.2 1.11 1.11 0 0 1 .9-.9l14.7-7.5M338.1 174.6a8 8 0 0 1-.3 11.7 25.9 25.9 0 0 1-17.2 6.2 26.1 26.1 0 0 1-15.9-4.1M339.1 178.8a8.4 8.4 0 0 1-4.3 7.6 28.2 28.2 0 0 1-28.3 .5 8.1 8.1 0 0 1-4.2-7.3M339.3 177l.4 1.2 .1 1.3M339.8 179.5l-.4 2.7"/>
<path d="M339.8 179.5a9.3 9.3 0 0 1-4.8 8.1 29.5 29.5 0 0 1-28.8 .9l-1.7-1.3M287.9 183.8l.1 .4 .6 .7M287.9 183.8l1 26.1 .3 .7 27.9 18.3a4.3 4.3 0 0 0 3.9 0l32.2-16.3a1.48 1.48 0 0 0 1-1.3l-.4-26.1M288.6 184.9l28.1 18.2M300.9 181.2a9 9 0 0 0 4.5 6.5l.8-.2M300.9 181.2a8.3 8.3 0 0 0 4.8 6.8h.5v-.5M301 181.6a8.4 8.4 0 0 0 4.8 8.5 29.7 29.7 0 0 0 23.4 2.1 16.3 16.3 0 0 0 10.7-7.9l.7-2.6M301 182.7a8.2 8.2 0 0 0 2.8 5 23.3 23.3 0 0 0 16.8 5.1 25 25 0 0 0 16.4-5.7M301.1 184a8.7 8.7 0 0 0 4.5 7.7 30.3 30.3 0 0 0 24.8 2.2l1.6-.6M301.4 185.5a10.6 10.6 0 0 0 6.5 7.2 31.3 31.3 0 0 0 23.9 .5l.2 .1M301.6 180.5a8.2 8.2 0 0 0 4.6 7M305.8 185.7l3.8 2.1"/>
<path d="M306 185.8l2.3 1.5 1.3 .6M332 193.3l.4 .3M332.2 192.1l-.5 .7M333.2 192.5l-.8 1.1M333.3 191.6l.8 .5M334.1 192.1l-.9 .4M334.1 192.2l.1 .6-1.8 .8M335.7 185a24.7 24.7 0 0 1-16.5 4.8l-3.4-.3a23.4 23.4 0 0 1-6.2-1.6M337 188.1a24 24 0 0 1-15.1 5.7 26.3 26.3 0 0 1-15.6-3.3l-.3 .7M340.2 184.6a10.8 10.8 0 0 1-6.1 7.5M340.5 180.6a8.8 8.8 0 0 1-4.1 7.8 30.4 30.4 0 0 1-25.8 3.7 14.6 14.6 0 0 1-8.7-6l-.7-1.5-.2-1.5M340.5 180.4a10.5 10.5 0 0 1-5.9 8.2 31.1 31.1 0 0 1-28 .8 9.3 9.3 0 0 1-5.6-7.3"/>
<path d="M340.6 180.9a9.7 9.7 0 0 1-5 9.1 30.8 30.8 0 0 1-29.5 1.2l-.1-.1M340.6 182.7a9.9 9.9 0 0 1-5 7.5 30.7 30.7 0 0 1-29.5 1.2M340.6 182.9a8.7 8.7 0 0 1-4 7.9l-2.4 1.5M353.2 186.3l-33.3 16.9M353.6 184.8a1.13 1.13 0 0 1-.5 1.4M353.7 184.8a1.2 1.2 0 0 1-.5 1.5M288.9 209.8l.1 .5 .6 .9 27.6 17.9a4.1 4.1 0 0 0 3.7 .1l32.4-16.4a1.68 1.68 0 0 0 .9-1.6M316.7 203.1l1.3 .3M319.9 203.2l-1.9 .2M320.5 202.9l-.6 .3"/>
</g>
<g fill="#000">
<circle cx="302.1" cy="177.8" r=".19"/>
<circle cx="304.2" cy="174.8" r=".19"/>
<circle cx="304.2" cy="174.7" r=".19"/>
<circle cx="339.2" cy="177" r=".19"/>
<circle cx="339.3" cy="177" r=".19"/>
<circle cx="306" cy="191" r=".19"/>
<circle cx="306" cy="191.3" r=".19"/>
<circle cx="306.1" cy="191.1" r=".19"/>
<circle cx="306.1" cy="191.3" r=".19"/>
<circle cx="306.1" cy="191.4" r=".19"/>
<circle cx="331.7" cy="193.1" r=".19"/>
<circle cx="331.7" cy="193" r=".19"/>
<circle cx="331.7" cy="192.9" r=".19"/>
<circle cx="333.2" cy="192.5" r=".19"/>
<circle cx="334.1" cy="192.1" r=".19"/>
<circle cx="334.1" cy="192.2" r=".19"/>
<circle cx="354.2" cy="211.2" r=".19"/>
</g>
<circle cx="229.8" cy="179" r="12.6" fill="none" stroke="#000" stroke-width=".28"/>
<path d="M219.2 172.2a12.5 12.5 0 0 0 .1 13.7M221.5 169.5l-1.2 1.2M236.7 168.4a12.6 12.6 0 0 0-13.7 0M238.1 169.5l1.2 1.2M240.4 172.1a12.5 12.5 0 0 1 0 13.7M220.3 187.3l1.3 1.2M223 189.6a12.5 12.5 0 0 0 13.7 0M239.3 187.3l-1.1 1.2" fill="none" stroke="#f00" stroke-width=".34"/>
<path d="M185.6 221h17.4" fill="none" stroke="#f00" stroke-width=".28"/>
<path d="M185.6 221l9-1.5v3z" fill="#f00"/>
<path d="M226 159.2v20.2M229.9 159.2v19.8M223 160.2l3 .5-3 .5zM185.6 221l9-1.5v3z" fill="none" stroke="#f00" stroke-width=".28"/>
<path d="M223 160.2l3 .5-3 .5z" fill="#f00"/>
<path d="M229.9 160.7l2.9-.5v1z" fill="none" stroke="#f00" stroke-width=".28"/>
<path d="M229.9 160.7l2.9-.5v1z" fill="#f00"/>
<path d="M220 160.7h22.6M229.1 179h24.2M251.8 179l.5 3h-1zM229.9 187.7h23.4" fill="none" stroke="#f00" stroke-width=".28"/>
<path d="M251.8 179l.5 3h-1z" fill="#f00"/>
<path d="M251.3 184.7h1l-.5 3z" fill="none" stroke="#f00" stroke-width=".28"/>
<path d="M251.3 184.7h1l-.5 3z" fill="#f00"/>
<path d="M216.3 174.1l10.9 10.9M226.8 169.7l3.1 .3-3 .7zM229.9 168.5v16.8M251.8 179v8.7" fill="none" stroke="#f00" stroke-width=".28"/>
<path d="M226.8 169.7l3.1 .3-3 .7z" fill="#f00"/>
<path d="M219.3 172.8l.7 .8-2.7 1.6z" fill="none" stroke="#f00" stroke-width=".28"/>
<path d="M219.3 172.8l.7 .8-2.7 1.6z" fill="#f00"/>
<path d="M227.4 179h21.7M229.9 170a17.7 17.7 0 0 0-16.4 10.8M247.1 176h1l-.5 3zM226 183.7h23.1" fill="none" stroke="#f00" stroke-width=".28"/>
<path d="M247.1 176h1l-.5 3z" fill="#f00"/>
<path d="M247.6 183.7l.5 3h-1z" fill="none" stroke="#f00" stroke-width=".28"/>
<path d="M247.6 183.7l.5 3h-1z" fill="#f00"/>
<path d="M247.6 166.4v23.3" fill="none" stroke="#f00" stroke-width=".28"/>
<text font-size="12.6" fill="#f00" x="206.2" y="225.5">B</text>
<g font-size="7" fill="#f00">
<text x="51.2" y="45.2">CORTE A-A</text>
<text x="181.8" y="81.6">B</text>
<text x="298" y="146.3">DETALLE B</text>
<text x="312.1" y="153.8">4:1</text>
<text x="207.8" y="201.6">VISTA POR B</text>
<text x="224.9" y="209.1">2:1</text>
<text x="68.7" y="247">A</text>
<text x="219.1" y="247">A</text>
</g>
<g font-size="5.6" fill="#00f">
<text x="273.1" y="274.4">TARRO T-55 200ML. CON TOPES</text>
<text x="303.5" y="282">1898/ 0 / 4</text>
</g>
<g font-size="4.9">
<text x="355.9" y="59.4">2 ENTRADAS</text>
<text x="355.9" y="64.9">PASO 4.5 MM.</text>
</g>
<g font-size="4.6" fill="#f00">
<text x="117" y="29.5">O 79,2</text>
<text x="136" y="24.9">q 97,02</text>
<text x="135.2" y="33.1">O 76,6</text>
<text x="134.7" y="37.5">O 73,58</text>
<text x="135" y="41.9">O 72,65</text>
<text x="134.7" y="46.6">O 71,09</text>
<text x="136.7" y="106.5">O 69,02</text>
<text x="136.6" y="139.5">q 89,63</text>
<text x="137.8" y="143.8">q 95,9</text>
</g>
<g font-size="4.2" fill="#f00">
<text x="310.5" y="54" transform="rotate(-49 310.5 54)">R 0,9</text>
<text x="323.6" y="58" transform="rotate(-13 323.6 58)">R 0,5</text>
<text x="326.9" y="66" transform="rotate(-17 326.9 66)">R 0,3</text>
<text x="125" y="69.7">1°</text>
<text x="281.8" y="73" transform="rotate(-14 281.8 73)">R 0,8</text>
<text x="116.7" y="83.1">0,5°</text>
<text x="294.1" y="83.2" transform="rotate(-90 294.1 83.2)">30°</text>
<text x="297.8" y="83" transform="rotate(-90 297.8 83)">1,2</text>
<text x="335.3" y="83" transform="rotate(-90 335.3 83)">0,5</text>
<text x="151.6" y="87" transform="rotate(78 151.6 87)">R 70</text>
<text x="212.8" y="86.5" transform="rotate(-90 212.8 86.5)">59,1</text>
<text x="220.3" y="95.5" transform="rotate(-90 220.3 95.5)">74,64</text>
<text x="345.6" y="93" transform="rotate(-90 345.6 93)">4,5</text>
<text x="70.7" y="97.5" transform="rotate(-90 70.7 97.5)">78,62</text>
<text x="84.6" y="104.1" transform="rotate(-90 84.6 104.1)">65,34</text>
<text x="127.8" y="103.1" transform="rotate(-47 127.8 103.1)">R 9,94</text>
<text x="356.7" y="106.9" transform="rotate(-52 356.7 106.9)">R 1</text>
<text x="383.6" y="111" transform="rotate(-90 383.6 111)">0,5</text>
<text x="212.8" y="144.4" transform="rotate(-90 212.8 144.4)">3,98</text>
<text x="82" y="161.8" transform="rotate(34 82 161.8)">R 6,06</text>
<text x="233.3" y="160">1,91</text>
<text x="213" y="179.5" transform="rotate(-54 213 179.5)">45°</text>
<text x="246.9" y="175.6" transform="rotate(-90 246.9 175.6)">2,34</text>
<text x="251.1" y="187.5" transform="rotate(-90 251.1 187.5)">4,34</text>
<text x="87.7" y="211.3" transform="rotate(-90 87.7 211.3)">4,34</text>
<text x="116.5" y="216.8" transform="rotate(2 116.5 216.8)">R 41,03</text>
<text x="235.5" y="272.9">Esc.</text>
<text x="244.5" y="272.9">Tol.</text>
</g>
<g font-size="4.2" fill="#00f">
<text x="236.8" y="280.7">1:1</text>
<text x="244" y="280.8">±0.2</text>
</g>
<g font-size="2.8" fill="#00f">
<text x="239.6" y="250.7">--</text>
<text x="275.1" y="250.7">-</text>
<text x="308.6" y="250.7">-</text>
<text x="327.6" y="250.6">-</text>
<text x="351.6" y="250.7">-</text>
<text x="370.6" y="250.7">-</text>
<text x="397.8" y="250.7">-</text>
<text x="258.5" y="263">E.Villanueva</text>
<text x="285.5" y="262.9">16/03/2018</text>
<text x="339.2" y="259">--</text>
<text x="339.2" y="263">--</text>
<text x="392.5" y="259">M - 1898</text>
<text x="397.8" y="262.9">-</text>
<text x="265.4" y="267">--</text>
<text x="291.7" y="266.9">--</text>
<text x="339" y="267">--</text>
<text x="397.2" y="267.1">--</text>
</g>
<g font-size="2.8" fill="#f00">
<text x="235.4" y="254.8">NºPieza</text>
<text x="265.6" y="255">Denominación</text>
<text x="305.9" y="254.8">Cant.</text>
<text x="313.6" y="254.8">Dimensiones en limpio</text>
<text x="347.3" y="254.8">Material</text>
<text x="363.6" y="254.8">Tratamiento</text>
<text x="391.7" y="255">Referencia</text>
<text x="235.9" y="262.9">Dibujado</text>
<text x="263" y="259.1">Nombre</text>
<text x="288.7" y="258.8">Fecha</text>
<text x="305.7" y="258.9">Material figura</text>
<text x="305.7" y="262.8">Contracción</text>
<text x="356.3" y="259">Nº de molde</text>
<text x="356.3" y="262.9">Cantidad de figuras</text>
<text x="235.9" y="266.9">Comprobado</text>
<text x="305.7" y="267">Peso figura</text>
<text x="356.3" y="267">Referencia cliente</text>
<text x="244.3" y="286.4">Ref. CAD:1898-0-4_20180316-TARRO-T55_CON-TOPE.dft</text>
</g>
<text font-size="2.8" x="235" y="286.5">DinA</text>
<text font-size="1.7" x="316.1" y="286.8">3</text>
</svg>
